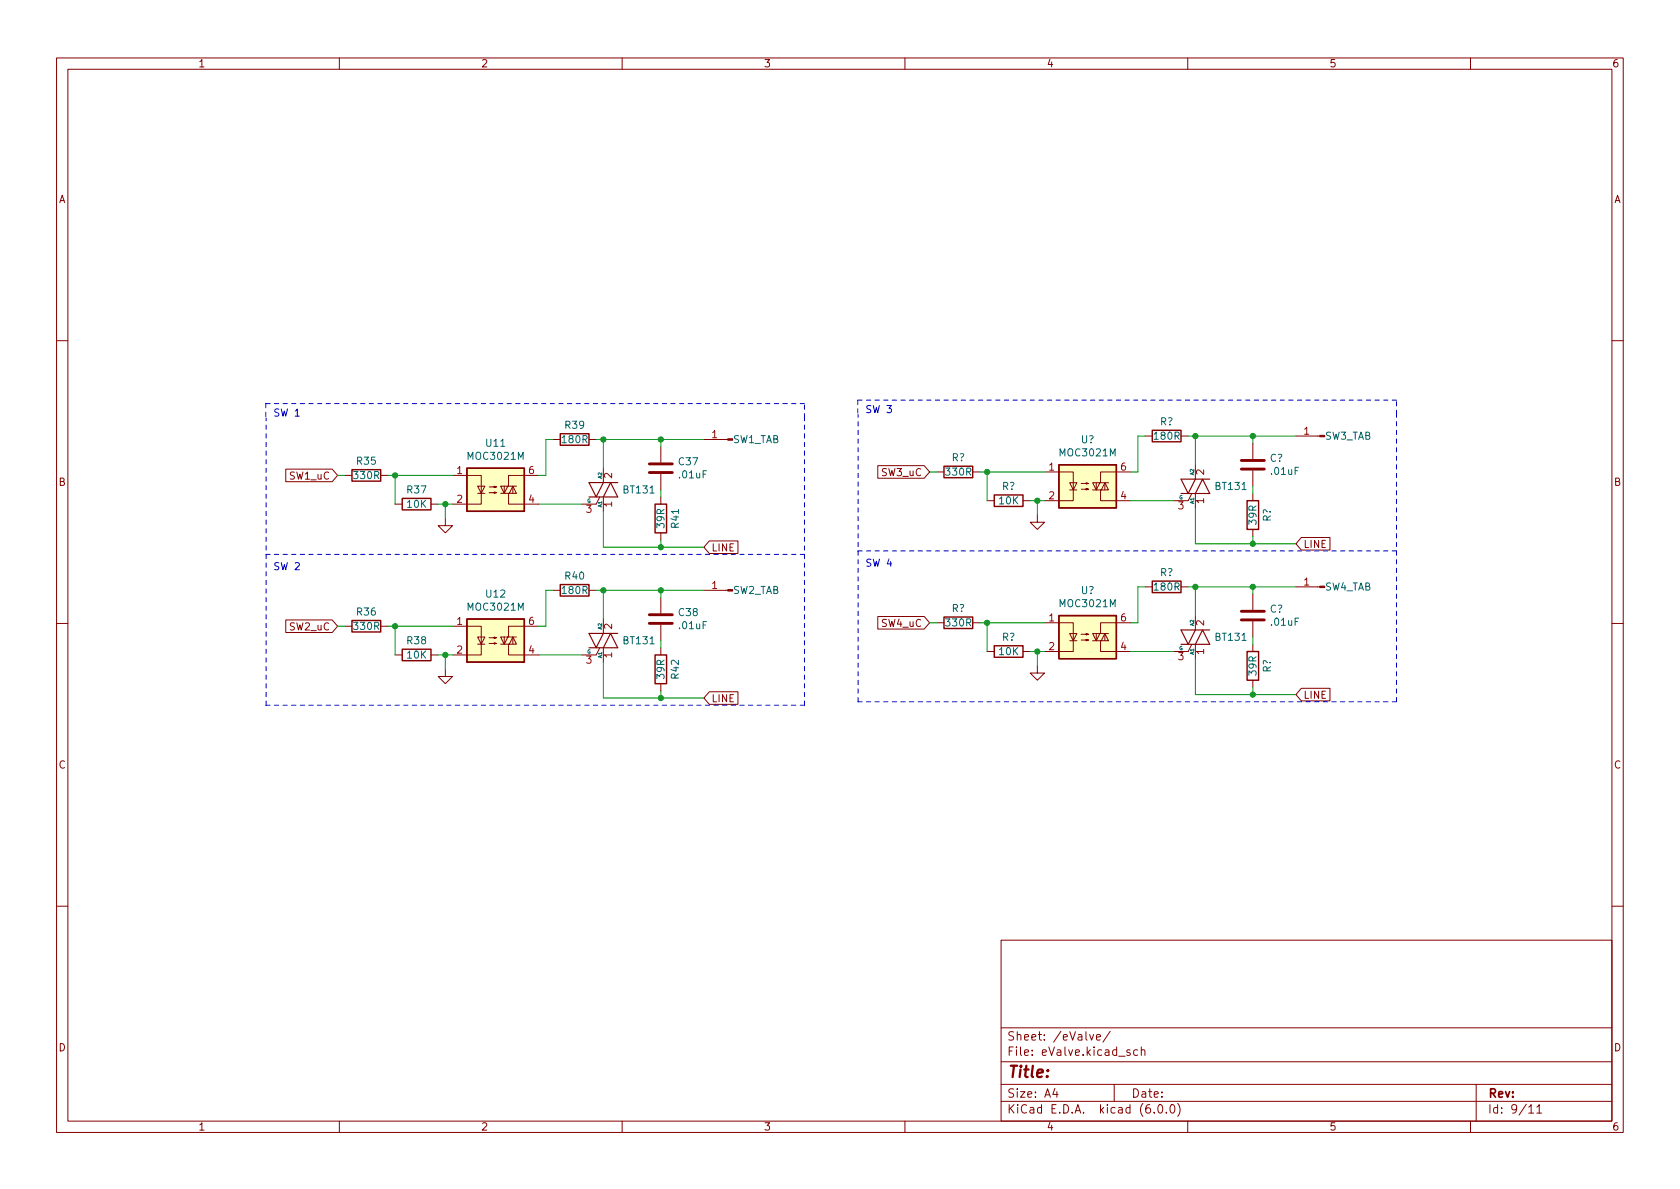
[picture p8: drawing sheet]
<svg xmlns="http://www.w3.org/2000/svg" width="297mm" height="210mm" viewBox="0 0 297 210" stroke-linecap="round" stroke-linejoin="round" font-family="sans-serif">
<g fill="none" stroke="#840000" stroke-width=".18">
<path d="M10 10.2h277v190.1h-277zM12 12.2h273v186.1h-273zM60 10.2v2M110 10.2v2M160 10.2v2M210 10.2v2M260 10.2v2M10 60.2h2M97.8 77.7h1.3M104.1 77.7h1.3M116.8 79v2.8M124.5 77.7h4.2"/>
<path d="M202.5 77.1h1.2M208.8 77.1h1.3M221.5 78.4v2.8M229.1 77.1h4.2M285 60.2h2M50.5 83h8.2l1 1.1-1 1.1h-8.2zM61 84.1h1.2M67.3 84.1h1.3M69.8 89.1h1.3M76.2 89.1h1.3M78.7 91.7v1.3h1.3l-1.3 1.2-1.2-1.2h1.2M80 84.1h5.1v5h-5.1"/>
<path d="M84.5 86h1.2l-.6 1.2zM84.5 87.2h1.2M86.5 87.1h1.3l-.4 .1v-.2l.4 .1M86.5 86.1h1.3l-.4 .1v-.2l.4 .1M88.5 87.2h2.8l-.6-1.2-.7 1.2M89.2 86v1.2M89.8 86l-.6 1.2-.7-1.2h2.8M89.9 87.2v1.9h5.3M90.7 86v1.2M95.2 84.1h-5.3v1.9M106 87.9l-.6 1.2h-2.5M106.7 82.8v2.5"/>
<path d="M106.7 87.9v2.5M116.8 83.8v2.8M116.8 87.9v1.2M116.8 94.2v1.3M125.4 95.7h5.1v2.2h-5.1l-.9-1.1zM155.2 82.3h8.2l1 1.2-1 1.1h-8.2zM165.6 83.5h1.3M172 83.5h1.3M174.5 88.5h1.3M180.9 88.5h1.2M183.4 91.1v1.2h1.3l-1.3 1.3-1.3-1.3h1.3M184.7 83.5h5.1v5h-5.1"/>
<path d="M189.1 85.4h1.3l-.6 1.2zM189.1 86.6h1.3M191.2 86.5h1.2l-.4 .1v-.2l.4 .1M191.2 85.5h1.2l-.4 .1v-.2l.4 .1M193.2 86.6h2.8l-.6-1.2-.7 1.2M193.8 85.4v1.2M194.5 85.4l-.7 1.2-.6-1.2h2.8M194.6 86.6v1.9h5.3M195.4 85.4v1.2M199.9 83.5h-5.3v1.9M210.7 87.3l-.6 1.2h-2.6M211.4 82.2v2.5"/>
<path d="M211.4 87.3v2.5M221.5 83.2v2.8M221.5 87.3v1.2M221.5 93.6v1.3M230.1 95h5.1v2.3h-5.1l-1-1.1zM10 110.2h2M50.5 109.6h8.2l1 1.1-1 1.1h-8.2zM61 110.7h1.2M67.3 110.7h1.3M69.8 115.8h1.3M76.2 115.8h1.3M78.7 118.4v1.2h1.3l-1.3 1.3-1.2-1.3h1.2"/>
<path d="M80 110.7h5.1v5.1h-5.1M84.5 112.6h1.2l-.6 1.3zM84.5 113.9h1.2M86.5 113.8h1.3l-.4 .1v-.2l.4 .1M86.5 112.8h1.3l-.4 .1v-.3l.4 .2M88.5 113.9h2.8l-.6-1.3-.7 1.3M89.2 112.6v1.3M89.8 112.6l-.6 1.3-.7-1.3h2.8M89.9 113.9v1.9h5.3M90.7 112.6v1.3M95.2 110.7h-5.3v1.9M97.8 104.4h1.3"/>
<path d="M104.1 104.4h1.3M106 114.5l-.6 1.3h-2.5M106.7 109.5v2.5M106.7 114.5v2.6M116.8 105.7v2.8M116.8 110.5v2.8M116.8 114.5v1.3M124.5 104.4h4.2M155.2 109h8.2l1 1.1-1 1.1h-8.2zM165.6 110.1h1.3M172 110.1h1.3M174.5 115.2h1.3"/>
<path d="M180.9 115.2h1.2M183.4 117.7v1.3h1.3l-1.3 1.3-1.3-1.3h1.3M184.7 110.1h5.1v5.1h-5.1M189.1 112h1.3l-.6 1.3zM189.1 113.3h1.3M191.2 113.2h1.2l-.4 .1v-.3l.4 .2M191.2 112.2h1.2l-.4 .1v-.3l.4 .2M193.2 113.3h2.8l-.6-1.3-.7 1.3M193.8 112v1.3M194.5 112l-.7 1.3-.6-1.3h2.8M194.6 113.3v1.9h5.3M195.4 112v1.3"/>
<path d="M199.9 110.1h-5.3v1.9M202.5 103.8h1.2M208.8 103.8h1.3M210.7 113.9l-.6 1.3h-2.6M211.4 108.9v2.5M211.4 113.9v2.6M221.5 105v2.8M221.5 109.9v2.8M221.5 113.9v1.3M229.1 103.8h4.2M285 110.2h2M116.8 120.9v1.3"/>
<path d="M125.4 122.3h5.1v2.2h-5.1l-.9-1.1zM221.5 120.3v1.3M230.1 121.7h5.1v2.2h-5.1l-1-1.1zM10 160.2h2M177 166.3h108v32h-108zM285 160.2h2M60 198.3v2M110 198.3v2M160 198.3v2M177 194.8h108M177 191.8h108M177 187.8h108"/>
<path d="M177 181.8h108M186.5 192.5l-.4 1h1M186.9 193v1M192.6 182.9l.4 1 .4-1M193.9 183.4l.7-.1-.1-.3-.4-.1-.2 .2v.8h.6M196.3 182.4l-1.3 1.9M197 191.8v3M199.8 185.7l-.4-.1-.2 .2 .1 .3 .5 .1v.4h-.6M201.1 185.7l-.4-.1-.3 .3v.4l.2 .3h.5M201.8 185.8l.2-.2 .4 .1v.9M201.8 185.1v1.5M204.1 196.7v.1"/>
<path d="M204.9 195.4l.2-.1a.81 .81 0 0 1 .6 .7 .81 .81 0 0 1-.3 .8h-.2a.81 .81 0 0 1-.6-.6 .81 .81 0 0 1 .3-.8zM206.2 196.7v.1M207.1 195.4l.1-.1a.81 .81 0 0 1 .6 .7 .81 .81 0 0 1-.3 .8h-.1a.81 .81 0 0 1-.6-.6 .81 .81 0 0 1 .3-.8zM208.2 195.1a1.72 1.72 0 0 1 0 2.3M210 198.3v2M260 198.3v2M261 191.8v6.5M270.3 195.8l.4-.5v1.5M270.3 196.8h.9M271.7 195.8l.5-.5v1.5M271.7 196.8h.9"/>
</g>
<g fill="#ffffc2" stroke="#ffffc2" stroke-width=".18">
<path d="M82.5 82.8h10.2v7.6h-10.2z"/>
<path d="M82.5 109.5h10.2v7.6h-10.2z"/>
<path d="M187.2 108.9h10.2v7.6h-10.2z"/>
<path d="M187.2 82.2h10.2v7.6h-10.2z"/>
</g>
<g fill="none" stroke="#840000" stroke-width=".25">
<path d="M99.1 76.7h5v2h-5zM203.7 76.1h5.1v2h-5.1zM62.2 83.1h5.1v2h-5.1zM71.1 88.1h5.1v2.1h-5.1zM82.5 82.8h10.2v7.6h-10.2zM115.8 89.1h2.1v5.1h-2.1zM166.9 82.4h5.1v2.1h-5.1zM175.8 87.5h5.1v2.1h-5.1zM187.2 82.2h10.2v7.6h-10.2zM220.5 88.5h2v5.1h-2zM62.2 109.7h5.1v2.1h-5.1zM71.1 114.8h5.1v2h-5.1z"/>
<path d="M82.5 109.5h10.2v7.6h-10.2zM99.1 103.4h5v2h-5zM115.8 115.8h2.1v5.1h-2.1zM166.9 109.1h5.1v2h-5.1zM175.8 114.2h5.1v2h-5.1zM187.2 108.9h10.2v7.6h-10.2zM203.7 102.8h5.1v2h-5.1zM220.5 115.2h2v5.1h-2z"/>
</g>
<path d="M114.8 83.6h4.1M114.8 82h4.1M219.5 83h4M219.5 81.4h4M114.8 110.2h4.1M114.8 108.7h4.1M219.5 109.6h4M219.5 108.1h4" fill="none" stroke="#840000" stroke-width=".51"/>
<path d="M104.1 87.9h5.1l-1.3-2.6-1.2 2.6M106.7 85.3l-1.3 2.6-1.3-2.6h5.1M208.8 87.3h5.1l-1.3-2.6-1.2 2.6M211.4 84.7l-1.3 2.6-1.3-2.6h5.1M104.1 114.5h5.1l-1.3-2.5-1.2 2.5M106.7 112l-1.3 2.5-1.3-2.5h5.1M208.8 113.9h5.1l-1.3-2.5-1.2 2.5M211.4 111.4l-1.3 2.5-1.3-2.5h5.1" fill="none" stroke="#840000" stroke-width=".2"/>
<g fill="#840000" stroke="#840000" stroke-width=".18">
<path d="M128.7 104.3h.8v.2h-.8z"/>
<path d="M128.7 77.6h.8v.2h-.8z"/>
<path d="M233.3 77h.9v.2h-.9z"/>
<path d="M233.3 103.7h.9v.2h-.9z"/>
</g>
<path d="M52.2 73.6h.7" fill="none" stroke="#0000c2" stroke-width=".18"/>
<g fill="none" stroke="#0000c2" stroke-width=".18" stroke-dasharray=".8 .8">
<path d="M47 71.4v2.5M142.2 73.9v-2.5M142.2 71.4h-95.2M151.7 70.8v2.5M246.9 73.3v-2.5M246.9 70.8h-95.2M142.2 98h-95.2M246.9 97.4h-95.2M47 124.7h95.2M47 124.7v-50.8M142.2 124.7v-50.8M151.7 124.1h95.2"/>
<path d="M151.7 124.1v-50.8M246.9 124.1v-50.8"/>
</g>
<g fill="none" stroke="#009600" stroke-width=".18">
<path d="M97.8 77.7h-1.3v6.4h-1.3M105.4 77.7h19.1M106.7 77.7v5.1M116.8 77.7v1.3M202.5 77.1h-1.3v6.4h-1.3M210.1 77.1h19M211.4 77.1v5.1M221.5 77.1v1.3M59.7 84.1h1.3M68.6 84.1h11.4M69.8 84.1v5M77.5 89.1h2.5"/>
<path d="M78.7 89.1v2.6M95.2 89.1h7.7M106.7 90.4v6.4h17.8M116.8 86.6v1.3M116.8 95.5v1.3M164.4 83.5h1.2M173.3 83.5h11.4M174.5 83.5v5M182.1 88.5h2.6M183.4 88.5v2.6M199.9 88.5h7.6M211.4 89.8v6.4h17.7"/>
<path d="M221.5 86v1.3M221.5 94.9v1.3M59.7 110.7h1.3M68.6 110.7h11.4M69.8 110.7v5.1M77.5 115.8h2.5M78.7 115.8v2.6M95.2 115.8h7.7M97.8 104.4h-1.3v6.3h-1.3M105.4 104.4h19.1M106.7 104.4v5.1M106.7 117.1v6.3h17.8"/>
<path d="M116.8 104.4v1.3M116.8 113.3v1.2M164.4 110.1h1.2M173.3 110.1h11.4M174.5 110.1v5.1M182.1 115.2h2.6M183.4 115.2v2.5M199.9 115.2h7.6M202.5 103.8h-1.3v6.3h-1.3M210.1 103.8h19M211.4 116.5v6.3h17.7M211.4 103.8v5.1"/>
<path d="M221.5 103.8v1.2M221.5 112.7v1.2M116.8 122.2v1.2M221.5 121.6v1.2"/>
</g>
<g fill="#009600" stroke="#009600" stroke-width=".18">
<circle cx="78.7" cy="115.8" r=".46"/>
<circle cx="78.7" cy="89.1" r=".46"/>
<circle cx="69.8" cy="84.1" r=".46"/>
<circle cx="69.8" cy="110.7" r=".46"/>
<circle cx="221.5" cy="122.8" r=".46"/>
<circle cx="221.5" cy="96.2" r=".46"/>
<circle cx="211.4" cy="103.8" r=".46"/>
<circle cx="221.5" cy="77.1" r=".46"/>
<circle cx="221.5" cy="103.8" r=".46"/>
<circle cx="116.8" cy="123.4" r=".46"/>
<circle cx="116.8" cy="77.7" r=".46"/>
<circle cx="106.7" cy="77.7" r=".46"/>
<circle cx="116.8" cy="104.4" r=".46"/>
<circle cx="116.8" cy="96.8" r=".46"/>
<circle cx="106.7" cy="104.4" r=".46"/>
<circle cx="211.4" cy="77.1" r=".46"/>
<circle cx="174.5" cy="83.5" r=".46"/>
<circle cx="183.4" cy="88.5" r=".46"/>
<circle cx="183.4" cy="115.2" r=".46"/>
<circle cx="174.5" cy="110.1" r=".46"/>
</g>
<text font-size="2.8" fill="#840000" x="178" y="190.6">Title:</text>
<g font-size="2.1" fill="#840000">
<text x="178" y="184">Sheet: /eValve/</text>
<text x="178" y="186.7">File: eValve.kicad_sch</text>
<text x="178" y="196.9">KiCad E.D.A. kicad (6.0.0)</text>
<text x="178" y="194.1">Size: A4</text>
<text x="200" y="194.1">Date:</text>
<text x="263" y="194.1">Rev:</text>
<text x="263" y="196.9">Id: 9/11</text>
</g>
<g font-size="1.8" fill="#840000">
<text x="35" y="11.9">1</text>
<text x="85" y="11.9">2</text>
<text x="135" y="11.9">3</text>
<text x="185" y="11.9">4</text>
<text x="235" y="11.9">5</text>
<text x="285" y="11.9">6</text>
<text x="10.3" y="35.9">A</text>
<text x="285.3" y="35.9">A</text>
<text x="10.3" y="85.9">B</text>
<text x="51.2" y="84.8">SW1_uC</text>
<text x="155.9" y="84.2">SW3_uC</text>
<text x="285.3" y="85.9">B</text>
<text x="125.7" y="97.5">LINE</text>
<text x="230.4" y="96.9">LINE</text>
<text x="51.2" y="111.5">SW2_uC</text>
<text x="155.9" y="110.9">SW4_uC</text>
<text x="125.7" y="124.2">LINE</text>
<text x="230.4" y="123.6">LINE</text>
<text x="10.3" y="135.9">C</text>
<text x="285.3" y="135.9">C</text>
<text x="10.3" y="185.9">D</text>
<text x="285.3" y="185.9">D</text>
<text x="35" y="199.9">1</text>
<text x="85" y="199.9">2</text>
<text x="135" y="199.9">3</text>
<text x="185" y="199.9">4</text>
<text x="235" y="199.9">5</text>
<text x="285" y="199.9">6</text>
</g>
<g font-size="1.8" fill="#0000c2">
<text x="48.3" y="73.6">SW 1</text>
<text x="152.9" y="73">SW 3</text>
<text x="48.3" y="100.8">SW 2</text>
<text x="152.9" y="100.2">SW 4</text>
</g>
<g font-size="1.8" fill="#006464">
<text x="100" y="75.8">R39</text>
<text x="204.2" y="77.7">180R</text>
<text x="205.1" y="75.2">R?</text>
<text x="234.1" y="77.7">SW3_TAB</text>
<text x="63.1" y="82.2">R35</text>
<text x="82.9" y="81.3">MOC3021M</text>
<text x="86" y="79">U11</text>
<text x="99.5" y="78.4">180R</text>
<text x="120.1" y="82.3">C37</text>
<text x="129.5" y="78.4">SW1_TAB</text>
<text x="168.3" y="81.6">R?</text>
<text x="187.5" y="80.7">MOC3021M</text>
<text x="191.1" y="78.4">U?</text>
<text x="224.5" y="81.7">C?</text>
<text x="224.8" y="84">.01uF</text>
<text x="62.7" y="84.7">330R</text>
<text x="72" y="87.2">R37</text>
<text x="72" y="89.8">10K</text>
<text x="110.3" y="87.2">BT131</text>
<text x="120.2" y="84.6">.01uF</text>
<text x="167.3" y="84.1">330R</text>
<text x="176.7" y="89.2">10K</text>
<text x="177.2" y="86.6">R?</text>
<text x="215" y="86.6">BT131</text>
<text x="117.5" y="93.3" transform="rotate(-90 117.5 93.3)">39R</text>
<text x="120" y="93.3" transform="rotate(-90 120 93.3)">R41</text>
<text x="222.1" y="92.7" transform="rotate(-90 222.1 92.7)">39R</text>
<text x="224.7" y="92.3" transform="rotate(-90 224.7 92.3)">R?</text>
<text x="205.1" y="101.9">R?</text>
<text x="82.9" y="108">MOC3021M</text>
<text x="86" y="105.7">U12</text>
<text x="99.5" y="105">180R</text>
<text x="100" y="102.5">R40</text>
<text x="129.5" y="105">SW2_TAB</text>
<text x="187.5" y="107.4">MOC3021M</text>
<text x="191.1" y="105">U?</text>
<text x="204.2" y="104.4">180R</text>
<text x="234.1" y="104.4">SW4_TAB</text>
<text x="62.7" y="111.4">330R</text>
<text x="63.1" y="108.8">R36</text>
<text x="72" y="113.9">R38</text>
<text x="110.3" y="113.9">BT131</text>
<text x="120.1" y="108.9">C38</text>
<text x="120.2" y="111.2">.01uF</text>
<text x="167.3" y="110.8">330R</text>
<text x="168.3" y="108.2">R?</text>
<text x="177.2" y="113.3">R?</text>
<text x="215" y="113.3">BT131</text>
<text x="224.5" y="108.3">C?</text>
<text x="224.8" y="110.6">.01uF</text>
<text x="72" y="116.5">10K</text>
<text x="117.5" y="120" transform="rotate(-90 117.5 120)">39R</text>
<text x="120" y="120" transform="rotate(-90 120 120)">R42</text>
<text x="176.7" y="115.8">10K</text>
<text x="222.1" y="119.4" transform="rotate(-90 222.1 119.4)">39R</text>
<text x="224.7" y="118.9" transform="rotate(-90 224.7 118.9)">R?</text>
</g>
<g font-size="1.8" fill="#a90000">
<text x="125.9" y="77.5">1</text>
<text x="230.5" y="76.9">1</text>
<text x="80.8" y="83.8">1</text>
<text x="93.5" y="83.8">6</text>
<text x="185.5" y="83.2">1</text>
<text x="198.2" y="83.2">6</text>
<text x="212.9" y="84" transform="rotate(-90 212.9 84)">2</text>
<text x="80.8" y="88.9">2</text>
<text x="93.5" y="88.9">4</text>
<text x="108.2" y="89.6" transform="rotate(-90 108.2 89.6)">1</text>
<text x="108.2" y="84.6" transform="rotate(-90 108.2 84.6)">2</text>
<text x="185.5" y="88.3">2</text>
<text x="198.2" y="88.3">4</text>
<text x="212.9" y="89" transform="rotate(-90 212.9 89)">1</text>
<text x="103.6" y="90.7">3</text>
<text x="208.3" y="90.1">3</text>
<text x="125.9" y="104.1">1</text>
<text x="230.5" y="103.5">1</text>
<text x="80.8" y="110.5">1</text>
<text x="93.5" y="110.5">6</text>
<text x="108.2" y="111.2" transform="rotate(-90 108.2 111.2)">2</text>
<text x="185.5" y="109.9">1</text>
<text x="198.2" y="109.9">6</text>
<text x="212.9" y="110.6" transform="rotate(-90 212.9 110.6)">2</text>
<text x="80.8" y="115.6">2</text>
<text x="93.5" y="115.6">4</text>
<text x="103.6" y="117.3">3</text>
<text x="108.2" y="116.3" transform="rotate(-90 108.2 116.3)">1</text>
<text x="185.5" y="115">2</text>
<text x="198.2" y="115">4</text>
<text x="208.3" y="116.7">3</text>
<text x="212.9" y="115.7" transform="rotate(-90 212.9 115.7)">1</text>
</g>
<g font-size=".9" fill="#006464">
<text x="103.8" y="88.9">G</text>
<text x="106.4" y="89.7" transform="rotate(-90 106.4 89.7)">A1</text>
<text x="106.4" y="84.6" transform="rotate(-90 106.4 84.6)">A2</text>
<text x="208.5" y="88.3">G</text>
<text x="211.1" y="89.1" transform="rotate(-90 211.1 89.1)">A1</text>
<text x="211.1" y="84" transform="rotate(-90 211.1 84)">A2</text>
<text x="106.4" y="111.3" transform="rotate(-90 106.4 111.3)">A2</text>
<text x="211.1" y="110.7" transform="rotate(-90 211.1 110.7)">A2</text>
<text x="103.8" y="115.6">G</text>
<text x="106.4" y="116.4" transform="rotate(-90 106.4 116.4)">A1</text>
<text x="208.5" y="115">G</text>
<text x="211.1" y="115.8" transform="rotate(-90 211.1 115.8)">A1</text>
</g>
</svg>
